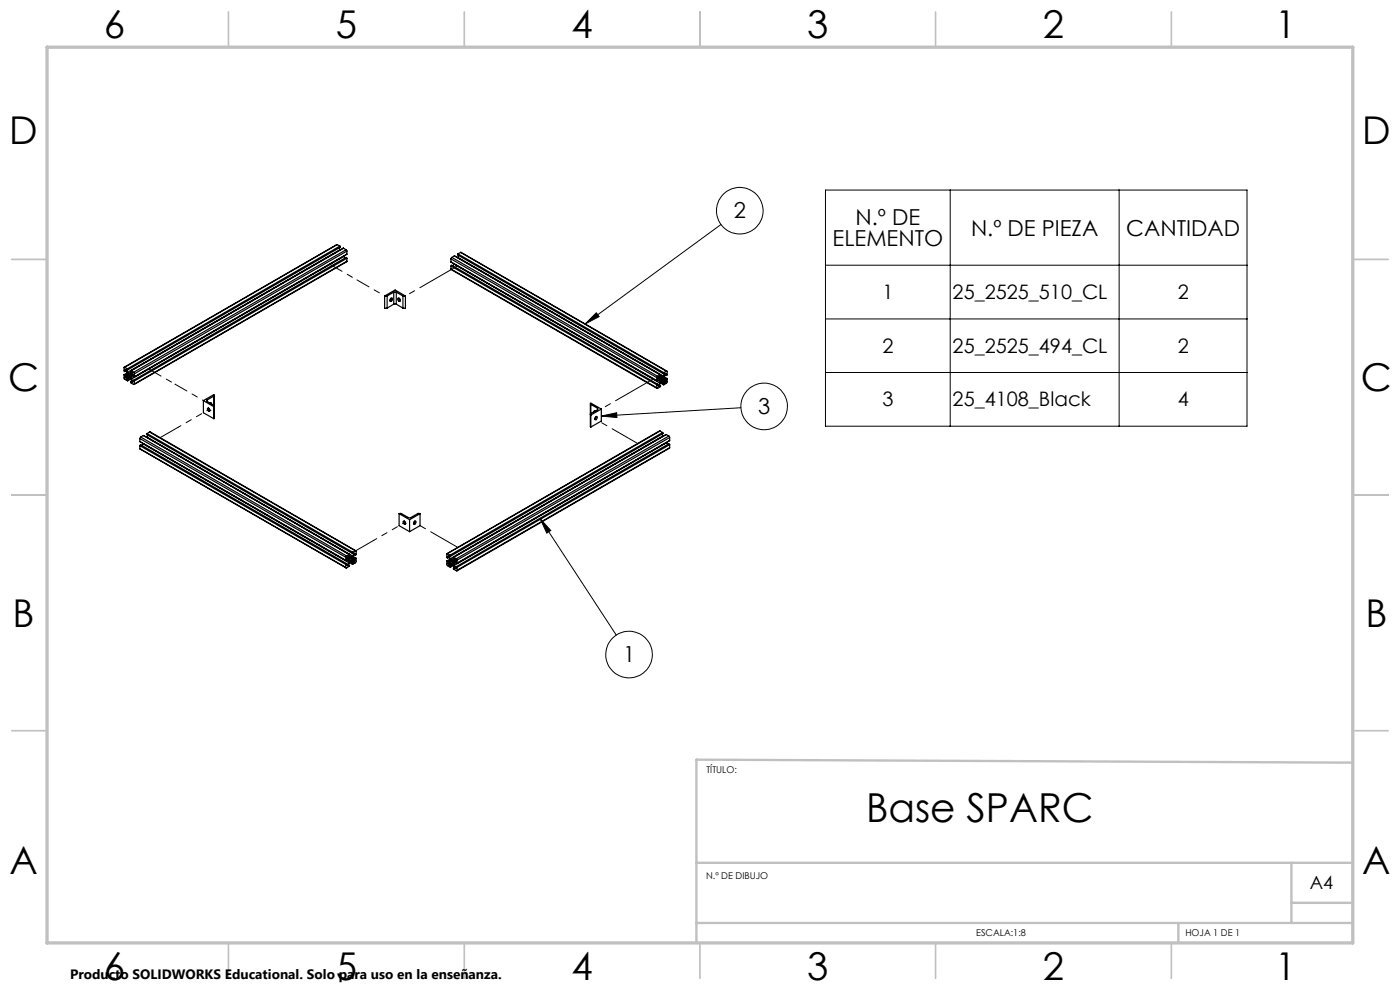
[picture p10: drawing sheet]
<svg xmlns="http://www.w3.org/2000/svg" width="297mm" height="210mm" viewBox="0 0 297 210" stroke-linecap="round" stroke-linejoin="round" font-family="sans-serif">
<g fill="none" stroke="#000" stroke-width=".21">
<path d="M153 47.6l-28.9 21.1M175.1 40.3h89.4v50.1h-89.4zM175.1 56.3h89.4M201.6 40.3v50.1M237.4 40.3v50.1M126.5 66.3l.6 .9-3 1.5zM175.1 67.7h89.4M175.1 79h89.4M127.6 88.3l3.2-.7 .1 1zM157.2 86.5l-29.6 1.8M114.6 110.1l2.2 2.4-.8 .6zM114.6 110.1l16.1 24.6"/>
<circle cx="156.9" cy="44.7" r="4.9"/>
<circle cx="162.1" cy="86.2" r="4.9"/>
<circle cx="133.4" cy="138.8" r="4.9"/>
</g>
<g fill="none" stroke="#c0c0c0" stroke-width=".35">
<path d="M48.5 2.5v7.5M98.5 2.5v7.5M148.5 2.5v7.5M198.5 2.5v7.5M248.5 2.5v7.5M2.5 55h7.5M287 55h7.5M2.5 105h7.5M287 105h7.5M2.5 155h7.5M287 155h7.5M48.5 200v7.5"/>
<path d="M98.5 200v7.5M148.5 200v7.5M198.5 200v7.5M248.5 200v7.5"/>
</g>
<path d="M287 161.8l-139.3-.7v38.9M147.7 195.8h139.3M147.7 183h139.3M250 195.8v4.2M274 183v12.8M274 191.5h13" fill="none" stroke="#c0c0c0" stroke-width=".5"/>
<path d="M10 10h277v190h-277z" fill="none" stroke="#c0c0c0" stroke-width=".7"/>
<path d="M124.1 68.7l2.4-2.4 .6 .9zM127.6 88.3l3.2-.7 .1 1zM114.6 110.1l2.2 2.4-.8 .6z" fill="#000"/>
<g fill="none" stroke="#000" stroke-width=".25">
<path d="M71.5 51.9l-45.1 26M71.5 51.9l-45 26M71.5 51.9l.6 .3M71.9 52.6l.2 .4M72.1 52.2l.1 .2-45.1 26M72.1 52.2l-45.1 26M72.1 53l-45 26M72.1 53h.1M72.9 52.7l-45.2 26M72.9 52.7l-45.1 26M72.9 52.7l.5 .3M72.9 54.3l.1 .1"/>
<path d="M73 54.4l-45.1 26M73 54.4l.2 .3M73.4 53l.2 .3M73.4 53l-45.1 26M73.6 53.9l-45.1 26.1M73.6 54.8l-.2-.2-45 26M73.6 55.4l-45.1 26.2M73.6 53.3l-45.1 26M73.6 53.3v.6M73.6 54.8v.6M73.6 53.9l-45.1 26M73.6 54.8l-45.1 26"/>
<path d="M73.6 55.4l-45.1 26M95.7 55.6l43.7 25.2M95.7 56.4l.1-.1 43.7 25.2M95.7 57.1l43.7 25.3M95.7 54.9l43.6 25.2M95.7 55.6l43.6 25.1M95.7 54.9v.7M95.7 56.4v.7M95.7 56.4l43.6 25.2M95.7 57.1l43.6 25.2M95.8 54.6l-.1 .3M95.8 54.6l43.7 25.2"/>
<path d="M96.3 56l-.2 .4M96.3 56l43.6 25.2M96.3 56h.1M96.4 54.3l43.7 25.2M96.4 54.3l-.6 .3M97.1 54.6h.1M97.1 54.6l43.7 25.2M97.2 53.9l-.1 .2 43.7 25.2M97.2 53.9l43.6 25.1M97.3 54.2l-.2 .4M97.7 53.5l43.8 25.2M97.7 53.5l-.5 .4"/>
<path d="M97.7 53.5l43.7 25.2M26.5 77.9h-.2v.8l.2 .1M26.5 77.9l.5 .3M26.5 79.6l-.2-.1 .1 .9 .7 .4-.1-.2M26.5 78.6l.1-.1 .4 .8M26.5 78.8l.2-.1-.2 .1M26.5 78.6v.2M26.5 79.6v.3M26.6 78.5l-.1 .1M26.8 78.5l.3 .5M26.9 78.4l-.1 .1M27 79.1l-.7 .4"/>
<path d="M27 78.2l.1 .2-.4-.1 .1 .2M27 79.3v.5l-.4 .2-.1-.1M27 79.3l-.5 .3M27 79.5l-.5 .4M27.1 79l.2 .2M27.2 79.5a.31 .31 0 0 1 .4 .1 .31 .31 0 0 1-.1 .4l-.3-.2zM27.3 79.2l.3 .2M27.4 79.5l-.2 .1M27.6 79.4h.1M27.8 78.9l.2 .3-.3 .2M27.8 78.7v.2M27.8 79.8l.5-.4v.4"/>
<path d="M27.8 78.7l.5 .3M27.8 79.8v.3M27.8 78.9l-.5 .3M28 79.2l-.3 .2M28 79.1l-.4 .3M28.3 79.5l-.5 .3M28.3 79l.2 .3M28.3 79.8l.2 .1M28.3 79.8l-.5 .3M28.5 79.3v.6M81.6 62.8h.5M81.6 62.8v2.6h.5"/>
<path d="M81.6 62.8l2.2-1.3 2.2 1.3M82.1 62.8v2.6M82.7 63.7l.3 .2M82.7 63.7v.1M82.9 63.4l.2-.2a.34 .34 0 0 1 .1 .5 .34 .34 0 0 1-.5 .1zM83 63.2l-.3 .5M83.5 62h.6M83.5 64.5h.6M83.5 62l-1.4 .8M83.5 62v2.5M83.5 64.5l-1.4 .9M84.1 62l1.4 .8"/>
<path d="M84.1 62v2.5M84.1 64.5l1.4 .9M84.4 63.3a.38 .38 0 0 1 .5 .2 .38 .38 0 0 1-.2 .5l-.3-.4zM84.6 63.2l.3 .5M84.9 63.7l-.2 .2M84.9 63.7v.1M85.5 62.8h.5M85.5 62.8v2.6M86 62.8v2.6h-.5M139.5 79.8l-.2 .3M139.8 79.9l.5 .3M140.1 79.5v.2"/>
<path d="M140.1 79.7l-.3 .3 .5 .2M140.1 79.5l-.6 .3M140.1 79.7l.5 .3M140.8 79.8l-.2 .2M140.8 79l-.1 .3 .4-.1v.1M140.9 79.9l.6 .4M140.9 79.2l.2 .1M141.1 79.3l-.3 .5M141.1 79.5l.3 .1M141.3 79.3l.1 .1M141.4 78.7l.1 .1v.8h-.1M141.4 79.4h-.2l-.4 .8"/>
<path d="M141.4 78.7l-.6 .3M141.4 79.4v.2M26.8 80.5l.2 .1M27.4 80.1l-.6 .4M27.6 80.2l.4 .8v.1M27.6 80.2l-.5-.1-.4 .2 .1 .2M27.6 80.2l-.6 .4M27.7 80.4l-.6 .4M27.8 80.1l.1 .3M27.8 81v.2l.5 .4 .2-.2M27.8 81l.2 .1M27.9 80.4l.3 .5"/>
<path d="M28 80.8l-.3 .2M28 80.9l-.2 .1M28.1 81.1h-.1M28.3 80.8l-.1 .1M28.5 80.8l-.1-.2-.1 .4-.1-.1M28.5 80.8v.6M29.7 94.5l.1-.1 43.7 25.1M29.7 95.2l43.7 25.3M29.7 93.7l43.7 25.2M29.7 93l43.6 25.2M29.7 93v.7M29.7 94.5v.7"/>
<path d="M29.7 93.7h.1M29.7 94.5l43.6 25.2M29.7 95.2l43.6 25.2M29.8 92.7l-.1 .3M29.8 92.7l43.7 25.2M30.3 94.1l-.2 .4M30.3 94.1l43.7 25.2M30.3 94.1h.1M30.4 92.4h.1M30.4 92.4l43.7 25.2M30.4 92.4l-.6 .3M31.1 92.7h.1"/>
<path d="M31.1 92.7l43.7 25.2M31.2 92l-.1 .2 43.7 25.2M31.2 92l43.6 25.1M31.4 92.3l-.3 .4M31.7 91.6l43.8 25.2M31.7 91.6l-.5 .4M31.7 91.6l43.7 25.2M43.1 85v2.6l2.3 1.2M43.1 85l2.3 1.3M44 84.8v.4M44 85.2l1.4 .8M44 86.6a.38 .38 0 0 1 .5 .2 .38 .38 0 0 1-.2 .5l-.3-.4z"/>
<path d="M44.2 86.6l.3 .5M44.5 85.5h.1M44.5 85.5h.3v.1M44.5 87.1h.1M44.5 87.1l-.2 .1M45.4 86v.3M45.4 84v-.3l-2.3 1.3M45.4 84v2M45.4 86.3v2.5M45.4 84l-1.4 .8M45.5 83.9l-.1 4.9M125.2 85.6l.1 5"/>
<path d="M125.3 87.7v.3M125.3 85.8v-.3l2.3 1.3M125.3 85.8l1.5 .8M125.3 85.8v1.9M125.3 88v2.6M126.2 88.9h.1M126.2 87.2h-.2l-.1 .2M126.2 87.2h.1M126.2 88.9l.2 .1M126.3 88.5l.2-.2a.34 .34 0 0 1 .1 .5 .34 .34 0 0 1-.4 .1zM126.5 88.4l-.3 .5M126.8 86.6v.3"/>
<path d="M126.8 86.9l-1.5 .8M127.6 86.8l-2.3 1.2M127.6 86.8v2.5l-2.3 1.3M139.3 81.6l.2-.2v.4l.2-.1M139.3 80.1v.6M139.3 81.6v.7M139.5 80.6l.1-.3 .5 .3M139.5 80.6l-.2 .1M139.5 80.6l.6 .4M139.5 81.6l.2 .1M139.6 80.4l.5 .2M139.8 81.9h.1"/>
<path d="M139.8 81.7l.3 .1M139.9 81.7l.2 .1M139.9 81.2l-.2 .5M140 91.4l-45.2 26M140 91.4l-45.1 26M140 91.4l.6 .3M140.1 81.8v.2l-.6 .4-.2-.1M140.1 81l-.2 .2M140.1 81.8l-.2 .1M140.1 80.6v.4M140.1 81.2l.7 .4M140.3 81.1l.5-.2 .3 .2-.1 .2"/>
<path d="M140.3 81.1l-.5 .7 .1 .1M140.3 81.1l.5 .3M140.4 80.4l.1-.1a.29 .29 0 0 1 .1 .3 .29 .29 0 0 1-.4 .2zM140.4 92.1l.2 .4M140.4 80.3l.3 .1M140.5 81l.5 .3M140.6 91.7l.1 .3-45.1 26M140.6 80l-.3 .2M140.6 91.7l-45.1 26M140.6 92.5l-45.1 26M140.6 92.5h.1M140.8 80.2l.1 .5 .3 .1 .2-.1"/>
<path d="M140.8 80.2l.6 .3M140.8 80.4l.6 .3M141 81.3l-.2 .1M141.4 80.5l.1-.2v.8l-.7 .5v-.2M141.4 92.2l-45.2 26M141.4 80.5v.2M141.4 92.2l-45.1 26M141.4 92.2l.5 .3M141.4 93.9h.1M141.4 93.9l-45 26M141.4 93.9l.2 .4M141.9 92.5l.2 .3"/>
<path d="M141.9 92.5l-45.1 26M142.1 93.4l-45.2 26.1M142.1 94.3l-.2-.2-45.1 26.1M142.1 95l-45.2 26.1M142.1 92.8l-45.1 26M142.1 92.8v.6M142.1 94.3v.7M142.1 93.4l-45.1 26M142.1 94.3l-45.1 26M142.1 95l-45.1 26M73.3 119.7l.2-.2 .1 .4 .1-.1M73.3 118.2v.7l.2-.2"/>
<path d="M73.3 119.7v.7M73.5 117.9l-.2 .3M73.5 117.9l.6-.3-.3 .5 .5 .2M73.5 118.7l.2-.4 .3 .4M73.5 118.7l.5 .4M73.5 119.7l.2 .1M73.6 118.5l.4 .2M73.8 118l.5 .3M73.8 120h.1M74 119.3l-.3 .5M74 119.9l.2 .1-.7 .5-.2-.1M74 119.1v.2"/>
<path d="M74 119.9l-.1-.1 .2 .1M74 119.9l-.1 .1M74 118.7v.4M74 117.8l.6 .3M74.2 119.3l.6 .4M74.3 119.2l.5 .3M74.4 118.4h.1a.25 .25 0 0 1 .1 .4 .25 .25 0 0 1-.4 0zM74.4 118.4l.3 .1M74.5 119.1l.5 .3M74.6 118.1l-.3 .2M74.8 117.9l-.2 .2M74.8 117.1v.3l.2-.1 .1 .1"/>
<path d="M74.9 118.3v.5l.3 .1 .2-.1M74.9 118.3l.5 .3M74.9 118.5l.5 .3M74.9 118l.6 .4M74.9 117.3l.2 .1M75 119.4l.1-.2-.5-.2-.4 .3-.3 .7M75 119.4l-.2 .1M75.1 117.4l-.3 .5M75.1 117.6l.3 .1M75.2 117.6l.2 .1M75.3 117.4l.1 .1M75.4 117.5l-.2-.1-.3 .9"/>
<path d="M75.4 118.6l.2-.2-.1 .9-.7 .4v-.2M75.4 117.5v.2M75.4 118.6v.2M75.4 116.8l.2 .1v.7l-.2 .1M75.4 116.8l-.6 .3M84.7 109l.5-.1 1.6 .9 1.8-.9 .5 .1M84.7 109l2.2 1.2M84.7 109v2.5l2.2 1.3M85.5 110.6a.36 .36 0 0 1 .5 .2 .36 .36 0 0 1-.1 .4l-.4-.3zM85.8 110.6l.2 .4M86 111h.1M86 111l-.2 .2"/>
<path d="M86.9 110.2v2.6M87.7 111h.1M87.7 111l.3 .2M87.9 110.6l.2-.1a.33 .33 0 0 1 .1 .5 .33 .33 0 0 1-.5 .1zM88 110.6l-.3 .4M89.1 109l-2.2 1.2M89.1 109v2.5l-2.2 1.3M94.9 117.4l-.1 .1v.8h.2M94.9 117.4l.6 .3M95 119.2l-.2-.2v.8l.8 .5-.1-.2M95 118.1h.1l.4 .8M95 118.1v.2"/>
<path d="M95 119.2v.2M95 118v.1M95.2 118.2l-.3 .1M95.2 118.2l-.2 .1M95.2 118l.3 .5M95.3 120l.2 .1M95.4 117.9l-.2 .1M95.4 118.6l-.6 .4M95.5 117.7l.1 .3-.3-.1-.1 .1M95.5 118.9l-.1 .5-.3 .1-.1-.1M95.5 118.9l-.5 .3M95.5 119.1l-.5 .3"/>
<path d="M95.5 118.5l.2 .2M95.7 119a.28 .28 0 0 1 .4 .2 .28 .28 0 0 1-.2 .3l-.2-.2zM95.7 118.7l.3 .2M95.8 119.7l-.5 .3M95.9 119l-.2 .1M96 119.8l.5 .7-.1 .1M96 119.8l-.4-.2-.4 .2 .1 .2M96 119.8l-.5 .3M96.2 119.9l-.6 .4M96.3 118.4l.2 .3-.5 .2M96.3 118.2v.2M96.3 119.3v-.1l.4-.2 .1 .3"/>
<path d="M96.3 119.7l.1 .2M96.3 118.2l.5 .3M96.3 119.3v.4M96.3 118.4l-.6 .3M96.4 119.9l.3 .5M96.5 118.6l-.5 .3M96.8 119.1l-.5 .2M96.8 118.5l.2 .3M96.8 119.3l.2 .1M96.8 119.3l-.5 .4M97 118.8v.6M96.3 120.5v.2l.5 .4 .2-.1"/>
<path d="M96.3 120.5l.1 .1M96.4 120.4l-.2 .1M96.4 120.4l-.1 .1M96.6 120.6h-.2M96.8 120.3l-.1 .1M97 120.3l-.1-.2-.1 .4-.1-.1M97 120.3v.7"/>
</g>
<g fill="none" stroke="#000" stroke-width=".21" stroke-dasharray="6.3 1.3 1.3 1.3 1.3 1.3">
<path d="M97.1 56.4l-5.4 3.1M82.8 63.5l.2 .1M83 63.9a.32 .32 0 0 0 .3-.3 .32 .32 0 0 0-.3-.4M84.7 63.2h-.1a.37 .37 0 0 0-.2 .4 .37 .37 0 0 0 .3 .3M84.9 63.5l-.2 .1M34 92.8l3.8-2.2M37.2 81.5h.1M44.3 86.9l.2-.1M44.5 85.4v.1M44.5 87.1l-.2-.5M126.2 87.2h.1M126.5 89l-.3-.2"/>
<path d="M135.3 94.1l-3-1.7M138.6 80.4l-5.4 3.1M75.5 116.8l3.8-2.2M85.8 110.9l.2-.2M86.1 111h.1M87.7 111h.1M88 110.9l-.2-.2M97.1 116.1l-3.2-1.9"/>
</g>
<path d="M75.7 59.4l5.9 3.4" fill="none" stroke="#000" stroke-width=".21" stroke-dasharray="6.3 1.3 1.3 1.3 1.3 1.3" stroke-dashoffset="3.4"/>
<path d="M70 56l5.7 3.4M91.7 59.5l-5.7 3.3M31.5 78.2l5.7 3.3M133.2 83.5l-5.6 3.3" fill="none" stroke="#000" stroke-width=".21" stroke-dasharray="6.3 1.3 1.3 1.3 1.3 1.3" stroke-dashoffset="3.3"/>
<path d="M37.2 81.5l6 3.5M132.3 92.4l-6.1-3.6M93.9 114.2l-6.1-3.5" fill="none" stroke="#000" stroke-width=".21" stroke-dasharray="6.3 1.3 1.3 1.3 1.3 1.3" stroke-dashoffset="3.5"/>
<path d="M37.8 90.6l6.7-3.8M79.3 114.6l6.7-3.9" fill="none" stroke="#000" stroke-width=".21" stroke-dasharray="6.3 1.3 1.3 1.3 1.3 1.3" stroke-dashoffset="5.7"/>
<text font-size="8.5" x="183.7" y="174.3">Base SPARC</text>
<g font-size="8.1">
<text x="22" y="8">6</text>
<text x="71.2" y="8">5</text>
<text x="121.2" y="8">4</text>
<text x="171.3" y="8">3</text>
<text x="221.3" y="8">2</text>
<text x="270.5" y="8">1</text>
<text x="2" y="30.5">D</text>
<text x="289" y="30.5">D</text>
<text x="1.7" y="83">C</text>
<text x="288.7" y="83">C</text>
<text x="2.7" y="133">B</text>
<text x="289.7" y="133">B</text>
<text x="2" y="185.5">A</text>
<text x="289" y="185.5">A</text>
<text x="22" y="208">6</text>
<text x="71.2" y="208">5</text>
<text x="121.2" y="208">4</text>
<text x="171.3" y="208">3</text>
<text x="221.3" y="208">2</text>
<text x="270.5" y="208">1</text>
</g>
<g font-size="4.7">
<text x="155.7" y="46.3">2</text>
<text x="181.5" y="47.7">N.º DE</text>
<text x="176.6" y="52.2">ELEMENTO</text>
<text x="206" y="50">N.º DE PIEZA</text>
<text x="238.9" y="50">CANTIDAD</text>
<text x="160.8" y="87.8">3</text>
<text x="132.2" y="140.5">1</text>
</g>
<g font-size="4.2">
<text x="187.2" y="63.5">1</text>
<text x="202.1" y="63.5">25_2525_510_CL</text>
<text x="249.8" y="63.5">2</text>
<text x="187.2" y="74.8">2</text>
<text x="202.1" y="74.8">25_2525_494_CL</text>
<text x="249.8" y="74.8">2</text>
<text x="187.2" y="86.2">3</text>
<text x="202.1" y="86.2">25_4108_Black</text>
<text x="249.8" y="86.2">4</text>
</g>
<text font-size="3.9" x="277.9" y="188.5">A4</text>
<text font-size="2.9" x="14.9" y="207.6">Producto SOLIDWORKS Educational. Solo para uso en la enseñanza.</text>
<g font-size="2">
<text x="149.8" y="163.9">TÍTULO:</text>
<text x="149.8" y="186.4">N.º DE DIBUJO</text>
<text x="207.1" y="198.6">ESCALA:1:8</text>
<text x="251.5" y="198.6">HOJA 1 DE 1</text>
</g>
</svg>
